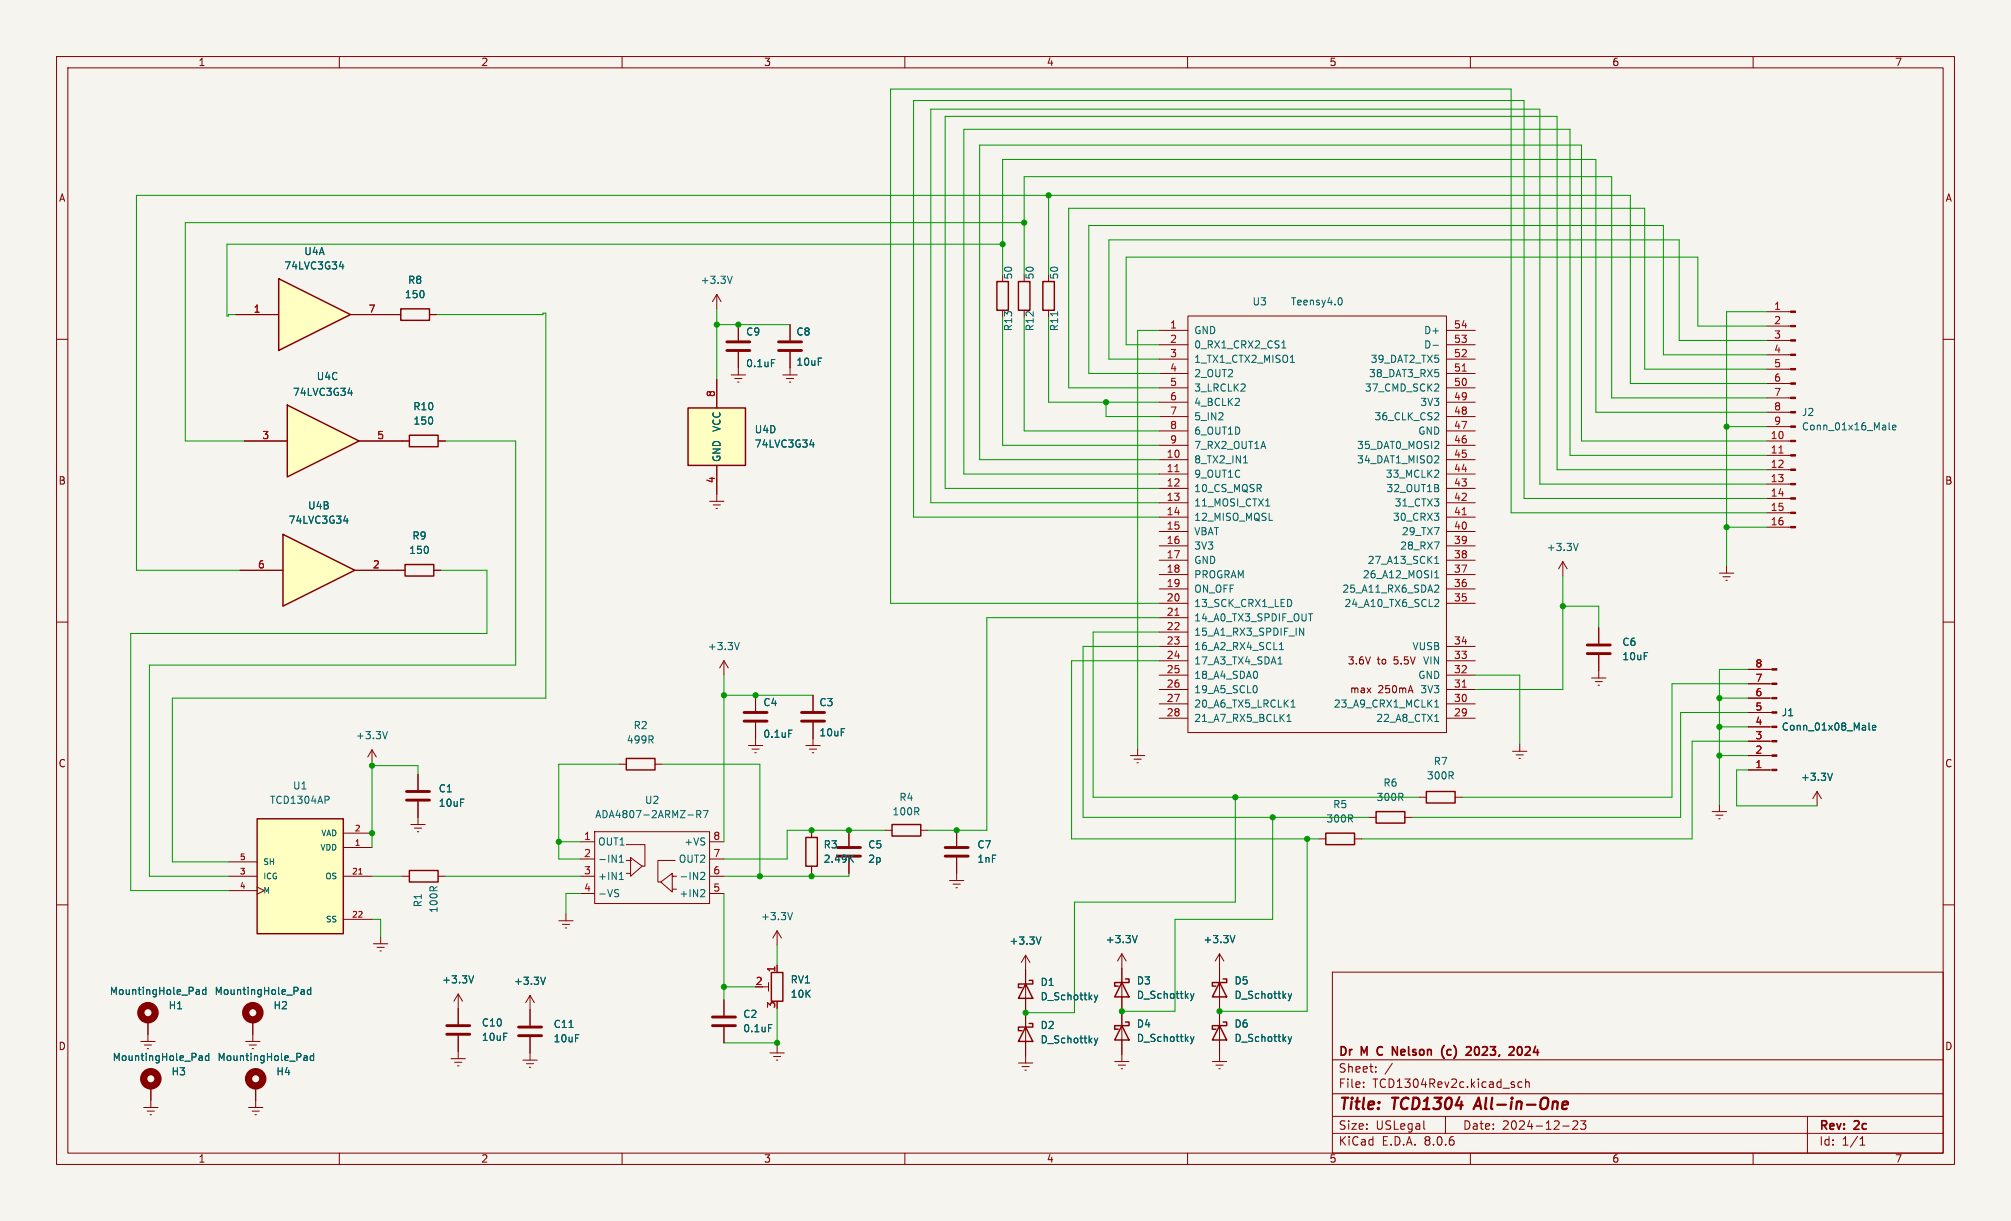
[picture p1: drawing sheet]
<svg xmlns="http://www.w3.org/2000/svg" width="356mm" height="216mm" viewBox="0 0 356 216" stroke-linecap="round" stroke-linejoin="round" font-family="sans-serif">
<path d="M0 0h355.6v215.9h-355.6z" fill="#f5f4ef" stroke="#f5f4ef" stroke-width=".18"/>
<g fill="none" stroke="#840000" stroke-width=".18">
<path d="M10 10h335.6v195.9h-335.6zM12 12h331.6v191.9h-331.6zM60 10v2M110 10v2M160 10v2M210 10v2M260 10v2M310 10v2M10 60h2M343.6 60h2M71.1 78h1.3M77.5 78h1.2"/>
<path d="M10 110h2M343.6 110h2M65.8 132.6l-.8 1.3M65.8 132.6v2.5M65.8 132.6l.7 1.3M10 160h2M343.6 160h2M235.6 171.9h108v32h-108zM235.6 197.4h108M235.6 193.4h108M235.6 187.4h108M241.1 192.1v.2"/>
<path d="M241.1 191.4v.1M243.3 189.4v.2M243.3 188.7v.1M246.2 188l-1.3 1.9M251.8 199.6l.2 .1M255.6 197.4v3M269.1 191.4l-.4-.1-.3 .3v.4l.2 .2h.5M269.8 191.4l.2-.1 .3 .1 .1 .9M269.8 190.8v1.5M276.3 199.1h1.2M278.1 198.3l.6-.1 .2 .1 .1 .3-.9 1.1h.9M279.5 198.2h.9l-.5 .6 .4 .1v.6l-.2 .2h-.4l-.2-.2"/>
<path d="M319.6 197.4v6.5M60 203.9v2M110 203.9v2M160 203.9v2M210 203.9v2M235.6 200.4h108M260 203.9v2M310 203.9v2M328.9 202.5h.9M328.9 201.4l.4-.4v1.5"/>
</g>
<path d="M261.5 194.1l-.9 2M276.3 195.4l.9-.2v-.3l-.2-.1-.6 .1-.2 .9 .3 .3 .6-.1" fill="none" stroke="#840000" stroke-width=".4"/>
<path d="M243.7 185.3l-.2 .4 .2 .7M246.2 185.1l.9 1.5M255 186.5l.4 .6M255.4 184.9l-.4 .6M256.2 185.6l-.3 .3v.4l.3 .3M259.9 185.1l.3 .3-.1 .3-.9 .9h1M261.2 185.1a.81 .81 0 0 0-.6 .6 .81 .81 0 0 0 .3 .8l.3 .1M267.6 185.1l.1 .3v.3l-.9 .9h.9M268.5 185.1h.2a.82 .82 0 0 1 .5 .6 .82 .82 0 0 1-.3 .8l-.1 .1a.81 .81 0 0 1-.6-.6 .81 .81 0 0 1 .3-.9z" fill="none" stroke="#840000" stroke-width=".3"/>
<path d="M68.5 129.4l-.4 1.2" fill="none" stroke="#006464" stroke-width=".18"/>
<path d="M72.4 77h5.1v2h-5.1z" fill="none" stroke="#840000" stroke-width=".25"/>
<path d="M50.8 71.6l12.7 6.4-12.7 6.3z" fill="#ffffc2"/>
<path d="M50.8 71.6l12.7 6.4-12.7 6.3z" fill="none" stroke="#840000" stroke-width=".25"/>
<path d="M43.2 78h7.6M63.5 78h7.6" fill="none" stroke="#840000" stroke-width=".18"/>
<path d="M61.5 69.5h.8M62.1 69.1v.8" fill="none" stroke="#006464" stroke-width=".18"/>
<path d="M50 94.5l12.7 6.3-12.7 6.4z" fill="#ffffc2"/>
<path d="M50 94.5l12.7 6.3-12.7 6.4z" fill="none" stroke="#840000" stroke-width=".25"/>
<path d="M42.4 100.8h7.6M62.7 100.8h7.7" fill="none" stroke="#840000" stroke-width=".18"/>
<path d="M60.8 92.1h.8M61.4 91.7v.8" fill="none" stroke="#006464" stroke-width=".18"/>
<path d="M45.5 144.8h15.2v20.3h-15.2z" fill="#ffffc2"/>
<path d="M70.9 54.6h5v2h-5zM184.4 49.8h2v5.1h-2zM71.6 99.8h5.1v2.1h-5.1zM110.7 134.1h5.1v2h-5.1zM252.2 140h5.1v2h-5.1zM45.5 144.8h15.2v20.3h-15.2zM72.4 153.9h5.1v2.1h-5.1zM234.4 147.3h5.1v2.1h-5.1zM243.3 143.5h5.1v2h-5.1zM136.4 172h2v5h-2z" fill="none" stroke="#840000" stroke-width=".25"/>
<g fill="none" stroke="#840000" stroke-width=".18">
<path d="M69.6 55.6h1.3M75.9 55.6h1.3M126.7 52.1l-.7 1.2M126.7 52.1v2.5M126.7 52.1l.8 1.2M185.4 48.5v1.3M185.4 54.9v1.2M205 58.4h5.1M210.1 55.9h45.7v73.6h-45.7zM255.8 58.4h5.1M312.4 57.7h4.2M312.4 55.1h4.2"/>
<path d="M205 78.7h5.1M205 76.2h5.1M205 73.7h5.1M205 71.1h5.1M205 68.6h5.1M205 66h5.1M205 63.5h5.1M205 61h5.1M255.8 78.7h5.1M255.8 76.2h5.1M255.8 73.7h5.1M255.8 71.1h5.1"/>
<path d="M255.8 68.6h5.1M255.8 66h5.1M255.8 63.5h5.1M255.8 61h5.1M312.4 78h4.2M312.4 75.4h4.2M312.4 72.9h4.2M312.4 70.4h4.2M312.4 67.8h4.2M312.4 65.3h4.2M312.4 62.7h4.2M312.4 60.2h4.2"/>
<path d="M205 81.3h5.1M205 83.8h5.1M205 86.4h5.1M205 88.9h5.1M205 91.4h5.1M205 94h5.1M205 96.5h5.1M205 99.1h5.1M255.8 81.3h5.1M255.8 83.8h5.1M255.8 86.4h5.1M255.8 88.9h5.1"/>
<path d="M255.8 91.4h5.1M255.8 94h5.1M255.8 96.5h5.1M255.8 99.1h5.1M276.4 99.3l-.8 1.3M276.4 99.3v2.6M276.4 99.3l.7 1.3M312.4 93.2h4.2M312.4 90.7h4.2M312.4 88.1h4.2M312.4 85.6h4.2M312.4 83.1h4.2"/>
<path d="M312.4 80.5h4.2M70.4 100.8h1.2M76.7 100.8h1.3M205 101.6h5.1M205 104.1h5.1M205 106.7h5.1M205 109.2h5.1M205 111.8h5.1M205 114.3h5.1M205 116.8h5.1M205 119.4h5.1M255.8 101.6h5.1"/>
<path d="M255.8 104.1h5.1M255.8 106.7h5.1M255.8 114.3h5.1M255.8 116.8h5.1M255.8 119.4h5.1M281.4 119.9h2.6M282.7 111v2.8M282.7 115.8v4.1M304 101.3h2.6M304.7 102h1.2M305.2 102.6h.2M305.3 100.1v1.2"/>
<path d="M309.1 118.4h4.2M73.9 136.9v2.8M109.5 135.1h1.2M115.8 135.1h1.3M132.3 131.8h2.6M133 132.5h1.2M133.5 133.1h.2M133.6 122.9v2.8M133.6 127.8v4M142.5 131.8h2.5M143.1 132.5h1.3M143.6 133.1h.3"/>
<path d="M143.8 122.9v2.8M143.8 127.8v4M205 121.9h5.1M205 124.5h5.1M205 127h5.1M255.8 121.9h5.1M255.8 124.5h5.1M255.8 127h5.1M282.1 120.5h1.2M282.6 121.2h.2M309.1 120.9h4.2M309.1 123.4h4.2"/>
<path d="M309.1 126h4.2M309.1 128.5h4.2M309.1 131.1h4.2M309.1 133.6h4.2M309.1 136.1h4.2M321.3 140l-.8 1.2M321.3 140v2.5M321.3 140l.8 1.2M40.4 154.9h5.1M40.4 157.5h5.1M40.4 152.4h5.1M45.5 156.8l1.2 .7-1.2 .6"/>
<path d="M60.7 149.9h5.1M60.7 147.3h5.1M60.7 154.9h5.1M71.1 154.9h1.3M72.6 145.8h2.6M73.3 146.4h1.2M73.8 147.1h.2M73.9 141.7v4.1M77.5 154.9h1.2M102.6 154.9h2.6M102.6 148.8h2.6M102.6 151.9h2.6"/>
<path d="M102.6 158h2.6M105.2 147.1h20.3v12.7h-20.3zM110.7 149.4h3.3v3.8h-.5M110.7 154.4h.8M110.7 152.1h.8M111.5 152.1h.1M111.5 151.6l2 1.6-2 1.7zM116.8 156l2.1-1.6v3.3zM118.9 154.9h.1M118.9 154.9h.7M118.9 157.2h.7M119.4 152.1h-3.1v3.9h.5"/>
<path d="M125.5 154.9h2.5M125.5 148.8h2.5M125.5 151.9h2.5M125.5 158h2.5M167.9 155.7h2.5M168.5 156.3h1.3M169 157h.3M169.2 154.4v1.3M233.2 148.3h1.2M239.5 148.3h1.3M242.1 144.5h1.2M248.4 144.5h1.3"/>
<path d="M251 141h1.2M257.3 141h1.3M302.8 143.5h2.5M303.4 144.1h1.3M303.9 144.8h.3M304 142.2v1.3M60.7 162.6h5.1M66 166.9h2.6M66.7 167.5h1.2M67.2 168.1h.2M67.3 165.6v1.3M81 175.8v5.3"/>
<path d="M81 175.8l-.7 1.2M81 175.8l.8 1.2M93.7 176v5.4M93.7 176l-.7 1.3M93.7 176l.8 1.3M128 176.8v2.8M134.9 174.5h1M135.9 173.7v1.6M137.4 164.6v2.5M137.4 170.7v1.3M137.4 164.6l-.7 1.3M137.4 164.6l.8 1.3"/>
<path d="M181.4 168.9l-.8 1.3M181.4 168.9v2.6M181.4 168.9l.7 1.3M79.8 187.2h2.5M80.4 187.8h1.3M80.9 188.5h.3M81 183.1v4.1M92.5 187.5h2.5M93.1 188.1h1.3M93.6 188.7h.3M93.7 183.4v4.1M128 181.6v2.8"/>
<path d="M136.1 186.2h2.6M136.8 186.8h1.2M137.3 187.5h.2M137.4 184.9v1.3"/>
</g>
<path d="M258.6 65.6h.7M207.8 83.4h.7M258.6 91h.7M314.6 80.1h.7M207.8 108.8h.7M258.6 121.5h.7M63.4 154.6h.6" fill="none" stroke="#a90000" stroke-width=".18"/>
<g fill="none" stroke="#006464" stroke-width=".18">
<path d="M129.5 48.8l-.5 1.3M187 55.1v.7M236.9 52.6a.68 .68 0 0 1 .4 .7 .68 .68 0 0 1-.4 .6M226.7 61.5h.7M226.8 60.6l.2-.3v1.2M228.2 64.1h.7M253.4 61.1h1M253.6 69.2h.8M254.2 73l.2 .2v.3l-.8 .7h.8M254.3 78.1l.1 .2v.3l-.8 .7h.8M254.4 68v.4M334 74.7v1.1l.2 .2"/>
<path d="M334.7 75.6l.6-.1-.1-.3h-.4l-.1 .2v.6h.5M219.9 81.9h.7M223.8 89.5h.7M253.6 95.8h.9l-.6 1.3M253.7 98.7l.4-.3v1.2M253.7 99.6h.7M254.3 80.7l.1 .1v.3l-.8 .8h.8M254.3 83.2l.1 .2v.3l-.8 .7h.8M279.1 96.1l-.4 1.3M222.3 118.9v.8M226 117.4h.7M226.2 114.9h.8"/>
<path d="M226.2 114l.4-.4v1.3M226.2 116.3l.2-.2v1.3M228.3 106.2l.1 .3-.1 .6M229.8 111.1l.7 1.2v-1.2M231.4 108.5h.7M253.7 101.3l.4-.4v1.3M253.7 102.2h.7M253.9 106l.4 .1 .1 .3-.8 .9h.8M253.9 103.4l.4 .1 .1 .3-.8 .9h.8M139.5 129.1h.6M222.1 121.3l.2 .4-.2 .7M227.6 127.6h.7"/>
<path d="M227.6 126.7l.3-.4v1.3M228.3 125h.7M228.3 124.1l.4-.3v1.2M253.7 125h.7M253.7 127.6h.7M253.7 124.1l.4-.3v1.2M324 136.7l-.4 1.3M330.5 127.8v1.1l.2 .2M331.1 128.7l.6-.1-.1-.3h-.3l-.2 .1 .1 .6h.4M58.1 140.8l.1 .2-.1 .4M108.9 157.9l.4 .1 .1 .3-.2 .3h-.4M108.9 157.3l.5 .1"/>
<path d="M109.5 152.5h.7M109.5 151.6l.4-.4v1.3M109.5 155.5h.7M109.6 154.6l.3-.4v1.3M123.2 144l.6-.1 .1-.1v-.4l-.7-.1v1.3M123.5 144l.4 .6M123.9 154.4l.5-.2 .2 .4-.8 .9h.8M124.1 157.3l.4 .1 .1 .3-.8 .9h.8M124.4 143.3h.8l-.5 1.3M83.7 172.5l-.4 1.3M96.4 172.8l-.4 1.3M140.1 161.4l-.4 1.2"/>
<path d="M184.1 165.7l-.4 1.2M100.6 181.7h.7M135.9 181.2h.6"/>
</g>
<g fill="none" stroke="#840000" stroke-width=".51">
<path d="M280.7 115.6h4M280.7 114h4M71.9 140h4M131.6 127.5h4M131.6 126h4M141.7 127.5h4.1M141.7 126h4.1M71.9 141.5h4M126 179.8h4M79 181.4h4.1M79 182.9h4.1M91.7 183.1h4.1"/>
<path d="M91.7 181.6h4.1M126 181.4h4"/>
</g>
<g fill="#840000" stroke="#840000" stroke-width=".18">
<path d="M313.3 118.2h.9v.3h-.9z"/>
<path d="M313.3 120.8h.9v.2h-.9z"/>
<path d="M313.3 123.3h.9v.3h-.9z"/>
<path d="M313.3 125.9h.9v.2h-.9z"/>
<path d="M313.3 128.4h.9v.3h-.9z"/>
<path d="M313.3 130.9h.9v.3h-.9z"/>
<path d="M313.3 133.5h.9v.2h-.9z"/>
<path d="M313.3 136h.9v.3h-.9z"/>
<path d="M316.6 93.1h.9v.2h-.9z"/>
<path d="M316.6 90.6h.9v.2h-.9z"/>
<path d="M316.6 88h.9v.3h-.9z"/>
<path d="M316.6 85.5h.9v.2h-.9z"/>
<path d="M316.6 82.9h.9v.3h-.9z"/>
<path d="M316.6 80.4h.9v.2h-.9z"/>
<path d="M316.6 77.9h.9v.2h-.9z"/>
<path d="M316.6 75.3h.9v.3h-.9z"/>
<path d="M316.6 72.8h.9v.2h-.9z"/>
<path d="M316.6 70.2h.9v.3h-.9z"/>
<path d="M316.6 67.7h.9v.2h-.9z"/>
<path d="M316.6 65.2h.9v.2h-.9z"/>
<path d="M316.6 62.6h.9v.3h-.9z"/>
<path d="M316.6 60.1h.9v.2h-.9z"/>
<path d="M316.6 57.5h.9v.3h-.9z"/>
<path d="M316.6 55h.9v.2h-.9z"/>
</g>
<path d="M49.3 49.3l12.7 6.3-12.7 6.4z" fill="#ffffc2"/>
<path d="M49.3 49.3l12.7 6.3-12.7 6.4zM176.3 49.8h2v5.1h-2zM180.1 49.8h2v5.1h-2zM215.6 173.7l1.3 2.6h-2.5zM216.3 173.1h.6v.6h-2.5v.7h.6M181.4 181.6l1.2 2.6h-2.5zM182 181h.6v.6h-2.5v.6h.6M198.4 181.4l1.2 2.5h-2.5zM199 180.7h.6v.7h-2.5v.6h.6M215.6 181.4l1.3 2.5h-2.5zM216.3 180.7h.6v.7h-2.5v.6h.6" fill="none" stroke="#840000" stroke-width=".25"/>
<g fill="none" stroke="#840000" stroke-width=".18">
<path d="M41.7 55.6h7.6M62 55.6h7.6M130.6 57.4v2.8M139.7 57.4v2.8M177.3 48.5v1.3M181.1 48.5v1.3M181.1 54.9v1.2M129.3 66.3h2.5M129.9 66.9h1.3M130.4 67.6h.3M130.6 62.2v4.1M138.4 66.3h2.6"/>
<path d="M139.1 66.9h1.2M139.6 67.6h.2M139.7 62.2v4.1M128 116.8l-.7 1.3M128 116.8v2.6M128 116.8l.8 1.3M199.9 133.6h2.5M200.5 134.2h1.3M201 134.9h.3M201.2 132.3v1.3M98.8 162.8h2.5M99.4 163.4h1.3"/>
<path d="M99.9 164.1h.3M100.1 161.5v1.3M181.4 179.1v7.6M198.4 168.7l-.8 1.2M198.4 168.7v2.5M198.4 178.8v8.9M198.4 168.7l.7 1.2M215.6 168.7v19M215.6 168.7l-.7 1.2M215.6 168.7l.8 1.2M24.9 184.2h2.5M25.4 195.8h2.5"/>
<path d="M25.5 184.8h1.3M26 196.5h1.3M26 185.4h.3M26.2 180.3v3.9M26.5 197.1h.3M26.7 194.6v1.2M197.1 187.7h2.5M197.7 188.3h1.3M198.2 189h.3M214.4 187.7h2.5M215 188.3h1.3M215.5 189h.3"/>
</g>
<g fill="none" stroke="#006464" stroke-width=".18">
<path d="M60 47.1h.8M60.6 46.7v.9M136.4 63.6h.6M130.7 113.6l-.4 1.3M34.8 175l.4 .1 .1 .7M35.3 175.8h-.5M35.3 175.3l-.5 .1M36.4 175.1l-.4-.1-.2 .2 .1 .6h.5M36.4 174.6v1.2M201.1 165.4l-.4 1.3M218.4 165.4l-.5 1.3M227.8 175.7l.3 .8"/>
<path d="M228.1 176.5l-.3 .5M228.4 175.7l-.3 .8M193.5 183.6l.3 .8M193.8 184.4l-.3 .4M194.1 183.6l-.3 .8M210.5 183.3l.3 .9M210.8 184.2l-.3 .4M211.1 183.3l-.3 .9M227.8 183.3l.3 .9M228.1 184.2l-.3 .4M228.4 183.3l-.3 .9"/>
</g>
<circle cx="26.2" cy="179.1" r="1.27" fill="none" stroke="#840000" stroke-width="1.3"/>
<path d="M128.5 62h4.1M128.5 60.5h4.1M137.7 62h4M137.7 60.5h4" fill="none" stroke="#840000" stroke-width=".51"/>
<path d="M121.7 72.1h10.1v10.2h-10.1z" fill="#ffffc2"/>
<path d="M121.7 72.1h10.1v10.2h-10.1zM142.5 148.1h2v5.1h-2zM157.7 145.8h5.1v2h-5.1zM181.4 174l1.2 2.5h-2.5zM182 173.4h.6v.6h-2.5v.6h.6M198.4 173.7l1.2 2.6h-2.5zM199 173.1h.6v.6h-2.5v.7h.6" fill="none" stroke="#840000" stroke-width=".25"/>
<g fill="none" stroke="#840000" stroke-width=".18">
<path d="M41.7 55.6h7.6M62 55.6h8.9M75.9 55.6h1.3M130.6 57.4v2.8M139.7 57.4v2.8M43.2 78h7.6M63.5 78h8.9M77.5 78h1.2M126.7 67.1v5M130.6 62.2v2.8M139.7 62.2v2.8M125.5 88.6h2.5"/>
<path d="M126.1 89.3h1.3M126.6 89.9h.3M126.7 82.3v6.3M42.4 100.8h7.6M62.7 100.8h8.9M76.7 100.8h1.3M282.7 111v2.8M282.7 115.8v2.8M309.1 118.4h3.8M73.9 136.9v2.8M133.6 122.9v2.8M133.6 127.8v2.8"/>
<path d="M143.8 122.9v2.8M143.8 127.8v2.8M267.5 132.8h2.5M268.1 133.5h1.3M268.6 134.1h.3M268.7 131.6v1.2M309.1 136.1h3.8M309.1 133.6h3.8M309.1 131.1h3.8M309.1 128.5h3.8M309.1 126h3.8M309.1 123.4h3.8"/>
<path d="M309.1 120.9h3.8M73.9 141.7v2.8M143.5 146.8v1.3M143.5 153.2v1.2M150.1 146.8v2.8M150.1 151.6v2.8M156.5 146.8h1.2M162.8 146.8h1.3M169.2 146.8v2.8M169.2 151.6v2.8M81 178.3v2.8M93.7 178.6v2.8"/>
<path d="M128 176.8v2.8M137.4 170.7v1.3M181.4 171.5v10.1M198.4 171.2v10.2M215.6 171.2v2.5M215.6 176.3v5.1M26.2 180.3v2.6M26.7 192v2.6M43.4 184.2h2.6M43.9 195.8h2.6M44.1 184.8h1.2M44.6 185.4h.2"/>
<path d="M44.6 196.5h1.2M44.7 180.3v3.9M45.1 197.1h.2M45.2 192v3.8M81 183.1v2.8M93.7 183.4v2.8M128 181.6v2.8M180.1 188h2.5M180.7 188.6h1.3M181.2 189.2h.3M181.4 184.2v3.8M198.4 183.9v2.5"/>
<path d="M215.6 183.9v2.5"/>
</g>
<g fill="none" stroke="#006464" stroke-width=".18">
<path d="M60 47.1h.8M60.6 46.7v.9M61.5 69.5h.8M62.1 69.1v.8M136.4 63.6h.6M143.2 78.6h.8M143.8 78.2v.9M60.8 92.1h.8M61.4 91.7v.8M139.5 129.1h.6M324 136.7l-.4 1.3M330.5 127.8v1.1l.2 .2"/>
<path d="M331.1 128.7l.6-.1-.1-.3h-.3l-.2 .1 .1 .6h.4M150.4 151.7l.5 .8M150.9 151.2l-.7 .7M34.8 175l.4 .1 .1 .7M35.3 175.8h-.5M35.3 175.3l-.5 .1M36.4 175.1l-.4-.1-.2 .2 .1 .6h.5M36.4 174.6v1.2M53.4 175l.3 .1 .1 .7M53.8 175.8h-.4M53.8 175.3l-.4 .1M55 175.1l-.4-.1-.3 .2 .2 .6h.5"/>
<path d="M55 174.6v1.2M83.7 172.5l-.4 1.3M96.4 172.8l-.4 1.3M184.1 165.7l-.4 1.2M193.5 175.9l.3 .9M193.8 176.8l-.3 .4M194.1 175.9l-.3 .9M201.1 165.4l-.4 1.3M210.5 175.7l.3 .8M210.8 176.5l-.3 .5M211.1 175.7l-.3 .8M218.4 165.4l-.5 1.3"/>
<path d="M227.8 175.7l.3 .8M228.1 176.5l-.3 .5M228.4 175.7l-.3 .8M35.3 186.7h.4l.1 .8M35.8 187.5h-.5M35.8 187h-.5M36.9 186.7h-.3l-.3 .2 .1 .6h.5M36.9 186.3v1.2M53.9 186.7h.3l.1 .8M54.3 187.5h-.4M54.3 187h-.4M55.5 186.7h-.4l-.2 .2 .1 .6h.5"/>
<path d="M55.5 186.3v1.2M100.6 181.7h.7M135.9 181.2h.6M193.5 183.6l.3 .8M193.8 184.4l-.3 .4M194.1 183.6l-.3 .8M210.5 183.3l.3 .9M210.8 184.2l-.3 .4M211.1 183.3l-.3 .9M227.8 183.3l.3 .9M228.1 184.2l-.3 .4M228.4 183.3l-.3 .9"/>
</g>
<g fill="none" stroke="#840000" stroke-width="1.3">
<circle cx="44.7" cy="179.1" r="1.27"/>
<circle cx="26.7" cy="190.8" r="1.27"/>
<circle cx="45.2" cy="190.8" r="1.27"/>
</g>
<path d="M148.1 151.4h4M148.1 149.9h4M167.1 151.4h4.1M167.1 149.9h4.1" fill="none" stroke="#840000" stroke-width=".51"/>
<g fill="none" stroke="#009600" stroke-width=".18">
<path d="M181.1 39.4h-148.3v38.6h10.4M185.4 34.5v14M77.2 55.6h18.8v-.2h.5v68h-66v29h9.9M126.7 54.6v12.5M126.7 57.4h13M177.3 48.5v-20.3h104.9v44.7h30.2M177.3 56.1v22.6h27.7M177.3 43.2h-137.2v12.7h.3v-.3h1.3M181.1 48.5v-17.3h103.9v39.2h27.4M181.1 56.1v20.1h23.9M185.4 56.1v15h19.6M205 58.4h-3.8v73.9"/>
<path d="M312.4 55.1h-7.1v45M312.4 57.7h-12.2v-12.2h-101.1v15.5h5.9M78.7 78h12.5v39.6h-64.8v37.3h14M195.6 71.1v2.6h9.4M305.3 75.4h7.1M312.4 62.7h-18.3v-22.8h-101.6v26.1h12.5M312.4 67.8h-24.1v-33.3h-264.2v66.3h18.3M312.4 78h-32.7v-52.3h-106.5v55.6h31.8M312.4 65.3h-21.6v-28.5h-101.8v31.8h16M312.4 60.2h-15.5v-17.8h-100.8v21.1h8.9M305.3 93.2h7.1M312.4 90.7h-45.2v-75h-109.7v91h47.5"/>
<path d="M312.4 85.6h-40.1v-66.3h-107.7v69.6h40.4M312.4 80.5h-34.8v-57.6h-107.2v60.9h34.6M312.4 83.1h-37.1v-62.5h-108.2v65.8h37.9M312.4 88.1h-42.9v-70.3h-108v73.6h43.5M78 100.8h8.1v11.2h-63v45.5h17.3M128 119.4v29.4M205 109.2h-30.5v37.6h-10.4M205 114.3h-13.5v30.2h50.6M205 116.8h-15.5v31.5h43.7M205 111.8h-11.7v29.2h57.7M260.9 119.4h7.8v12.2M276.4 101.9v20h-15.5"/>
<path d="M276.4 107.2h6.3v3.8M309.1 118.4h-5.1v23.8M65.8 135.1v14.8M65.8 135.4h8.1v1.5M109.5 135.1h-10.7v16.8h3.8M117.1 135.1h17.3v19.8M128 122.9h15.8M304 123.4h5.1M304 128.5h5.1M304 133.6h5.1M309.1 126h-11.9v18.5h-47.5M309.1 131.1h-9.9v17.2h-58.4"/>
<path d="M309.1 136.1h-2v6.4h14.2M309.1 120.9h-13.4v20.1h-37.1M65.8 154.9h5.3M78.7 154.9h23.9M98.8 148.8h3.8M102.6 158h-2.5v3.5M128 158v18.8M143.5 154.4v.5M150.1 154.4v.5h-22.1M156.5 146.8h-17.3v5.1h-11.2M218.4 141v18.5h-28.4v19.6h-8.6M225 144.5v18.1h-17.2v16.2h-9.4"/>
<path d="M231.1 148.3v30.5h-15.5M65.8 162.6h1.5v3M128 174.5h5.6M137.4 167.1v3.6M137.4 178.3v6.6M128 184.4h9.4"/>
</g>
<g fill="#009600" stroke="#009600" stroke-width=".18">
<circle cx="198.4" cy="178.8" r=".46"/>
<circle cx="215.6" cy="178.8" r=".46"/>
<circle cx="304" cy="128.5" r=".46"/>
<circle cx="304" cy="133.6" r=".46"/>
<circle cx="276.4" cy="107.2" r=".46"/>
<circle cx="304" cy="123.4" r=".46"/>
<circle cx="218.4" cy="141" r=".46"/>
<circle cx="225" cy="144.5" r=".46"/>
<circle cx="231.1" cy="148.3" r=".46"/>
<circle cx="195.6" cy="71.1" r=".46"/>
<circle cx="305.3" cy="75.4" r=".46"/>
<circle cx="305.3" cy="93.2" r=".46"/>
<circle cx="181.1" cy="39.4" r=".46"/>
<circle cx="185.4" cy="34.5" r=".46"/>
<circle cx="65.8" cy="135.4" r=".46"/>
<circle cx="65.8" cy="147.3" r=".46"/>
<circle cx="98.8" cy="148.8" r=".46"/>
<circle cx="143.5" cy="154.9" r=".46"/>
<circle cx="134.4" cy="154.9" r=".46"/>
<circle cx="133.6" cy="122.9" r=".46"/>
<circle cx="128" cy="122.9" r=".46"/>
<circle cx="177.3" cy="43.2" r=".46"/>
<circle cx="137.4" cy="184.4" r=".46"/>
<circle cx="128" cy="174.5" r=".46"/>
<circle cx="181.4" cy="179.1" r=".46"/>
<circle cx="143.5" cy="146.8" r=".46"/>
<circle cx="150.1" cy="146.8" r=".46"/>
<circle cx="169.2" cy="146.8" r=".46"/>
<circle cx="130.6" cy="57.4" r=".46"/>
<circle cx="126.7" cy="57.4" r=".46"/>
</g>
<g font-size="2.8" fill="#840000">
<text x="236.6" y="196.8">Title:</text>
<text x="246.3" y="196.8">TCD1304</text>
<text x="261.7" y="196.8">All-in-One</text>
</g>
<g font-size="2.1" fill="#840000">
<text x="236.6" y="189.9">Sheet:</text>
<text x="236.6" y="187.1">Dr</text>
<text x="240.8" y="187.1">M</text>
<text x="244.2" y="187.1">C</text>
<text x="247.5" y="187.1">Nelson</text>
<text x="256.8" y="187.1">(c)</text>
<text x="261.8" y="187.1">2023,</text>
<text x="270" y="187.1">2024</text>
<text x="236.6" y="192.6">File:</text>
<text x="242.7" y="192.6">TCD1304Rev2c.kicad_sch</text>
<text x="236.6" y="202.8">KiCad</text>
<text x="236.6" y="200">Size:</text>
<text x="243.3" y="200">USLegal</text>
<text x="244.3" y="202.8">E.D.A.</text>
<text x="251.9" y="202.8">8.0.6</text>
<text x="258.6" y="200">Date:</text>
<text x="265.6" y="200">2024-12-23</text>
<text x="321.6" y="200.2">Rev:</text>
<text x="321.6" y="202.8">Id:</text>
<text x="325.7" y="202.8">1/1</text>
<text x="328" y="200.2">2c</text>
</g>
<g font-size="1.8" fill="#840000">
<text x="35" y="11.9">1</text>
<text x="85" y="11.9">2</text>
<text x="135" y="11.9">3</text>
<text x="185" y="11.9">4</text>
<text x="235" y="11.9">5</text>
<text x="285" y="11.9">6</text>
<text x="335" y="11.9">7</text>
<text x="10.3" y="35.9">A</text>
<text x="343.9" y="35.9">A</text>
<text x="10.3" y="85.9">B</text>
<text x="343.9" y="85.9">B</text>
<text x="238.2" y="117.7">3.6V</text>
<text x="243.5" y="117.7">to</text>
<text x="246.6" y="117.7">5.5V</text>
<text x="238.6" y="122.8">max</text>
<text x="243.7" y="122.8">250mA</text>
<text x="10.3" y="135.9">C</text>
<text x="343.9" y="135.9">C</text>
<text x="10.3" y="185.9">D</text>
<text x="343.9" y="185.9">D</text>
<text x="35" y="205.8">1</text>
<text x="85" y="205.8">2</text>
<text x="135" y="205.8">3</text>
<text x="185" y="205.8">4</text>
<text x="235" y="205.8">5</text>
<text x="285" y="205.8">6</text>
<text x="335" y="205.8">7</text>
</g>
<g font-size="1.8" fill="#006464">
<text x="50.2" y="47.9">74LVC3G34</text>
<text x="53.7" y="45.3">U4A</text>
<text x="71.5" y="52.9">150</text>
<text x="72.1" y="50.4">R8</text>
<text x="123.8" y="50.4">+3.3V</text>
<text x="179.2" y="49.5" transform="rotate(-90 179.2 49.5)">50</text>
<text x="183" y="49.5" transform="rotate(-90 183 49.5)">50</text>
<text x="187.3" y="49.5" transform="rotate(-90 187.3 49.5)">50</text>
<text x="131.8" y="59.5">C9</text>
<text x="140.7" y="59.5">C8</text>
<text x="179.2" y="58.7" transform="rotate(-90 179.2 58.7)">R13</text>
<text x="183" y="58.7" transform="rotate(-90 183 58.7)">R12</text>
<text x="187.3" y="58.7" transform="rotate(-90 187.3 58.7)">R11</text>
<text x="211.1" y="59.3">GND</text>
<text x="221.4" y="54.2">U3</text>
<text x="228.2" y="54.2">Teensy4.0</text>
<text x="251.7" y="59.3">D+</text>
<text x="131.8" y="65.1">0.1uF</text>
<text x="140.7" y="64.9">10uF</text>
<text x="211.1" y="61.8">0_RX1_CRX2_CS1</text>
<text x="211.1" y="64.4">1_TX1_CTX2_MISO1</text>
<text x="242.3" y="64.4">39_DAT2_TX5</text>
<text x="251.7" y="61.8">D-</text>
<text x="51.7" y="70.2">74LVC3G34</text>
<text x="55.9" y="67.4">U4C</text>
<text x="211.1" y="69.4">3_LRCLK2</text>
<text x="211.1" y="72">4_BCLK2</text>
<text x="211.1" y="66.9">2_OUT2</text>
<text x="241.3" y="69.4">37_CMD_SCK2</text>
<text x="242" y="66.9">38_DAT3_RX5</text>
<text x="251.1" y="72">3V3</text>
<text x="73" y="72.7">R10</text>
<text x="73" y="75.3">150</text>
<text x="127.6" y="76.5" transform="rotate(-90 127.6 76.5)">VCC</text>
<text x="133.4" y="76.8">U4D</text>
<text x="211.1" y="74.5">5_IN2</text>
<text x="211.1" y="77.1">6_OUT1D</text>
<text x="242.9" y="74.5">36_CLK_CS2</text>
<text x="250.7" y="77.1">GND</text>
<text x="318.5" y="73.8">J2</text>
<text x="318.5" y="76.3">Conn_01x16_Male</text>
<text x="127.6" y="81.8" transform="rotate(-90 127.6 81.8)">GND</text>
<text x="133.4" y="79.3">74LVC3G34</text>
<text x="211.1" y="82.1">8_TX2_IN1</text>
<text x="211.1" y="79.6">7_RX2_OUT1A</text>
<text x="239.9" y="82.1">34_DAT1_MISO2</text>
<text x="239.9" y="79.6">35_DAT0_MOSI2</text>
<text x="211.1" y="84.7">9_OUT1C</text>
<text x="211.1" y="87.2">10_CS_MQSR</text>
<text x="211.1" y="89.8">11_MOSI_CTX1</text>
<text x="244.9" y="84.7">33_MCLK2</text>
<text x="245.1" y="87.2">32_OUT1B</text>
<text x="246.5" y="89.8">31_CTX3</text>
<text x="50.9" y="92.8">74LVC3G34</text>
<text x="54.4" y="90.3">U4B</text>
<text x="72.8" y="95.6">R9</text>
<text x="211.1" y="92.3">12_MISO_MQSL</text>
<text x="211.1" y="94.8">VBAT</text>
<text x="246.2" y="92.3">30_CRX3</text>
<text x="247.8" y="94.8">29_TX7</text>
<text x="72.3" y="98.1">150</text>
<text x="211.1" y="97.4">3V3</text>
<text x="211.1" y="99.9">GND</text>
<text x="241.7" y="99.9">27_A13_SCK1</text>
<text x="247.5" y="97.4">28_RX7</text>
<text x="273.4" y="97.6">+3.3V</text>
<text x="211.1" y="102.5">PROGRAM</text>
<text x="211.1" y="105">ON_OFF</text>
<text x="211.1" y="107.5">13_SCK_CRX1_LED</text>
<text x="237.3" y="105">25_A11_RX6_SDA2</text>
<text x="237.6" y="107.5">24_A10_TX6_SCL2</text>
<text x="240.9" y="102.5">26_A12_MOSI1</text>
<text x="211.1" y="110.1">14_A0_TX3_SPDIF_OUT</text>
<text x="211.1" y="112.6">15_A1_RX3_SPDIF_IN</text>
<text x="125.1" y="115.2">+3.3V</text>
<text x="211.1" y="115.2">16_A2_RX4_SCL1</text>
<text x="211.1" y="117.7">17_A3_TX4_SDA1</text>
<text x="249.7" y="115.2">VUSB</text>
<text x="251.5" y="117.7">VIN</text>
<text x="286.8" y="114.4">C6</text>
<text x="286.8" y="116.9">10uF</text>
<text x="134.9" y="125.1">C4</text>
<text x="144.8" y="125.1">C3</text>
<text x="211.1" y="120.2">18_A4_SDA0</text>
<text x="211.1" y="122.8">19_A5_SCL0</text>
<text x="211.1" y="125.3">20_A6_TX5_LRCLK1</text>
<text x="235.8" y="125.3">23_A9_CRX1_MCLK1</text>
<text x="250.7" y="120.2">GND</text>
<text x="251.1" y="122.8">3V3</text>
<text x="62.8" y="130.9">+3.3V</text>
<text x="110.7" y="131.7">499R</text>
<text x="111.9" y="129.1">R2</text>
<text x="134.9" y="130.7">0.1uF</text>
<text x="144.8" y="130.4">10uF</text>
<text x="211.1" y="127.9">21_A7_RX5_BCLK1</text>
<text x="243.2" y="127.9">22_A8_CTX1</text>
<text x="315" y="126.8">J1</text>
<text x="315" y="129.4">Conn_01x08_Male</text>
<text x="253.4" y="135.5">R7</text>
<text x="47.6" y="142.3">TCD1304AP</text>
<text x="51.7" y="139.8">U1</text>
<text x="77.5" y="140.3">C1</text>
<text x="77.5" y="142.8">10uF</text>
<text x="113.9" y="142.3">U2</text>
<text x="158.9" y="141.8">R4</text>
<text x="235.6" y="143.1">R5</text>
<text x="243.3" y="141.8">300R</text>
<text x="244.5" y="139.3">R6</text>
<text x="252.2" y="138">300R</text>
<text x="318.4" y="138.3">+3.3V</text>
<text x="105.1" y="144.9">ADA4807-2ARMZ-R7</text>
<text x="105.7" y="149.7">OUT1</text>
<text x="120.9" y="149.7">+VS</text>
<text x="157.7" y="144.4">100R</text>
<text x="234.4" y="145.6">300R</text>
<text x="105.7" y="152.8">-IN1</text>
<text x="105.7" y="155.8">+IN1</text>
<text x="119.9" y="152.8">OUT2</text>
<text x="120" y="155.8">-IN2</text>
<text x="145.6" y="150.2">R3</text>
<text x="145.6" y="152.8">2.49K</text>
<text x="153.4" y="150.2">C5</text>
<text x="153.4" y="152.8">2p</text>
<text x="172.7" y="150.2">C7</text>
<text x="172.7" y="152.8">1nF</text>
<text x="74.8" y="160.5" transform="rotate(-90 74.8 160.5)">R1</text>
<text x="77.6" y="161.5" transform="rotate(-90 77.6 161.5)">100R</text>
<text x="105.7" y="158.9">-VS</text>
<text x="120" y="158.9">+IN2</text>
<text x="134.5" y="162.9">+3.3V</text>
<text x="178.4" y="167.2">+3.3V</text>
<text x="195.4" y="167">+3.3V</text>
<text x="212.7" y="167">+3.3V</text>
<text x="19.3" y="176.1">MountingHole_Pad</text>
<text x="29.7" y="178.7">H1</text>
<text x="37.9" y="176.1">MountingHole_Pad</text>
<text x="48.3" y="178.7">H2</text>
<text x="78.1" y="174.1">+3.3V</text>
<text x="90.8" y="174.3">+3.3V</text>
<text x="139.7" y="174.1">RV1</text>
<text x="139.7" y="176.6">10K</text>
<text x="183.9" y="174.5">D1</text>
<text x="183.9" y="177.1">D_Schottky</text>
<text x="200.9" y="174.3">D3</text>
<text x="200.9" y="176.8">D_Schottky</text>
<text x="218.2" y="174.3">D5</text>
<text x="218.2" y="176.8">D_Schottky</text>
<text x="85.1" y="181.7">C10</text>
<text x="85.1" y="184.3">10uF</text>
<text x="97.8" y="182">C11</text>
<text x="97.8" y="184.5">10uF</text>
<text x="131.3" y="180.2">C2</text>
<text x="131.3" y="182.7">0.1uF</text>
<text x="183.9" y="182.2">D2</text>
<text x="183.9" y="184.7">D_Schottky</text>
<text x="200.9" y="181.9">D4</text>
<text x="200.9" y="184.4">D_Schottky</text>
<text x="218.2" y="181.9">D6</text>
<text x="218.2" y="184.4">D_Schottky</text>
<text x="19.8" y="187.8">MountingHole_Pad</text>
<text x="30.2" y="190.3">H3</text>
<text x="38.4" y="187.8">MountingHole_Pad</text>
<text x="48.8" y="190.3">H4</text>
</g>
<g font-size="1.8" fill="#a90000">
<text x="44.8" y="55.4">1</text>
<text x="65.1" y="55.4">7</text>
<text x="206.8" y="58.2">1</text>
<text x="257" y="58.2">54</text>
<text x="313.6" y="54.9">1</text>
<text x="313.6" y="57.4">2</text>
<text x="313.6" y="59.9">3</text>
<text x="206.8" y="60.7">2</text>
<text x="206.8" y="63.2">3</text>
<text x="206.8" y="65.8">4</text>
<text x="257" y="65.8">51</text>
<text x="257" y="63.2">52</text>
<text x="257" y="60.7">53</text>
<text x="313.6" y="62.5">4</text>
<text x="313.6" y="65">5</text>
<text x="126.5" y="70.3" transform="rotate(-90 126.5 70.3)">8</text>
<text x="206.8" y="68.3">5</text>
<text x="206.8" y="70.9">6</text>
<text x="257" y="70.9">49</text>
<text x="257" y="68.3">50</text>
<text x="313.6" y="67.6">6</text>
<text x="313.6" y="70.1">7</text>
<text x="46.3" y="77.7">3</text>
<text x="66.6" y="77.7">5</text>
<text x="206.8" y="73.4">7</text>
<text x="206.8" y="75.9">8</text>
<text x="257" y="75.9">47</text>
<text x="257" y="73.4">48</text>
<text x="313" y="77.7">10</text>
<text x="313.6" y="72.6">8</text>
<text x="313.6" y="75.2">9</text>
<text x="206.2" y="81">10</text>
<text x="206.2" y="83.6">11</text>
<text x="206.8" y="78.5">9</text>
<text x="257" y="83.6">44</text>
<text x="257" y="81">45</text>
<text x="257" y="78.5">46</text>
<text x="313" y="80.3">11</text>
<text x="313" y="82.8">12</text>
<text x="126.5" y="85.5" transform="rotate(-90 126.5 85.5)">4</text>
<text x="206.2" y="86.1">12</text>
<text x="206.2" y="88.6">13</text>
<text x="257" y="88.6">42</text>
<text x="257" y="86.1">43</text>
<text x="313" y="85.3">13</text>
<text x="313" y="87.9">14</text>
<text x="206.2" y="91.2">14</text>
<text x="206.2" y="93.7">15</text>
<text x="257" y="93.7">40</text>
<text x="257" y="91.2">41</text>
<text x="313" y="90.4">15</text>
<text x="313" y="93">16</text>
<text x="45.5" y="100.6">6</text>
<text x="65.8" y="100.6">2</text>
<text x="206.2" y="96.3">16</text>
<text x="206.2" y="98.8">17</text>
<text x="206.2" y="101.3">18</text>
<text x="257" y="101.3">37</text>
<text x="257" y="98.8">38</text>
<text x="257" y="96.3">39</text>
<text x="206.2" y="103.9">19</text>
<text x="206.2" y="106.4">20</text>
<text x="257" y="106.4">35</text>
<text x="257" y="103.9">36</text>
<text x="206.2" y="109">21</text>
<text x="206.2" y="111.5">22</text>
<text x="206.2" y="114">23</text>
<text x="206.2" y="116.6">24</text>
<text x="206.2" y="119.1">25</text>
<text x="257" y="119.1">32</text>
<text x="257" y="116.6">33</text>
<text x="257" y="114">34</text>
<text x="310.3" y="118.1">8</text>
<text x="206.2" y="121.7">26</text>
<text x="206.2" y="124.2">27</text>
<text x="257" y="124.2">30</text>
<text x="257" y="121.7">31</text>
<text x="310.3" y="125.7">5</text>
<text x="310.3" y="123.2">6</text>
<text x="310.3" y="120.6">7</text>
<text x="206.2" y="126.7">28</text>
<text x="257" y="126.7">29</text>
<text x="310.3" y="130.8">3</text>
<text x="310.3" y="128.3">4</text>
<text x="310.3" y="135.9">1</text>
<text x="310.3" y="133.3">2</text>
<text x="103.2" y="148.6">1</text>
<text x="126" y="148.6">8</text>
<text x="103.2" y="151.6">2</text>
<text x="103.2" y="154.7">3</text>
<text x="126" y="154.7">6</text>
<text x="126" y="151.6">7</text>
<text x="103.2" y="157.7">4</text>
<text x="126" y="157.7">5</text>
<text x="137.2" y="172" transform="rotate(-90 137.2 172)">1</text>
<text x="133.5" y="174.2">2</text>
<text x="137.2" y="178.4" transform="rotate(-90 137.2 178.4)">3</text>
</g>
<g font-size="1.4" fill="#006464">
<text x="56.7" y="148.1">VAD</text>
<text x="46.5" y="155.7">ICG</text>
<text x="46.5" y="153.1">SH</text>
<text x="56.5" y="150.6">VDD</text>
<text x="57.4" y="155.7">OS</text>
<text x="46.5" y="158.2">M</text>
<text x="57.5" y="163.3">SS</text>
</g>
<g font-size="1.4" fill="#a90000">
<text x="62.6" y="149.6">1</text>
<text x="62.6" y="147.1">2</text>
<text x="42.3" y="154.7">3</text>
<text x="42.3" y="152.1">5</text>
<text x="62.2" y="154.7">21</text>
<text x="42.3" y="157.2">4</text>
<text x="62.2" y="162.3">22</text>
</g>
</svg>
